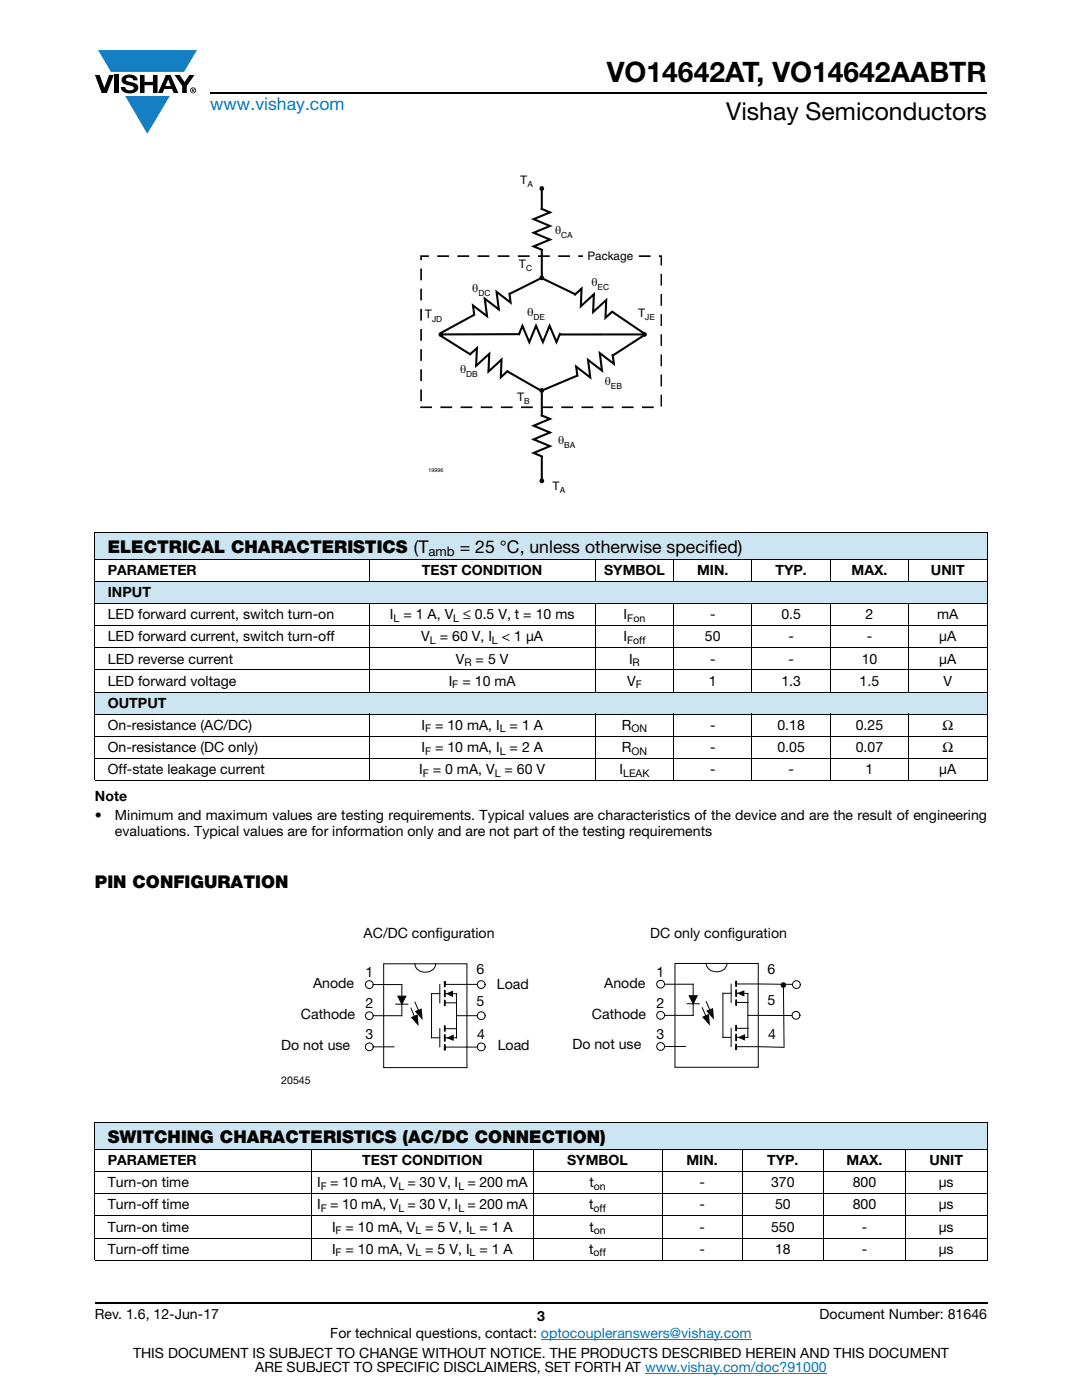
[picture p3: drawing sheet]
<svg xmlns="http://www.w3.org/2000/svg" width="216mm" height="279mm" viewBox="0 0 216 279" stroke-linecap="round" stroke-linejoin="round" font-family="sans-serif">
<g fill="#147fc3">
<path d="M19.6 10h19.7l-2.6 4.3h-1.1h-13.5z"/>
<path d="M25 19.2h8.9l-4.5 7.5z"/>
</g>
<g fill="#000">
<path d="M18.9 15h1l.9 2.5 1-2.5h.9l-1.4 3.6h-1zM22.9 15h.9v3.6h-.9zM24.6 15.3a2.1 2.1 0 0 1 2.8 .3l.1 .4h-.9a.79 .79 0 0 0-.7-.5 .79 .79 0 0 0-.8 .4l.3 .3 1 .2a1.08 1.08 0 0 1 1.2 1 1.08 1.08 0 0 1-1.1 1.2 1.73 1.73 0 0 1-2.4-1.2h.9a.96 .96 0 0 0 .8 .6 .96 .96 0 0 0 .9-.4 1.31 1.31 0 0 0-1.2-.6 1.03 1.03 0 0 1-1.1-.6 1.03 1.03 0 0 1 .2-1.1zM27.9 15h.9v1.3h1.7v-1.3h.9v3.6h-.9v-1.6h-1.7v1.6h-.9zM34.8 15h1.1l.9 1.4 1-1.4h1l-1.5 2.2v1.4h-.9v-1.4z"/>
<path d="M33.6 15.9l.5 1.3h-1.1zM33.1 15l-1.6 3.6h1l.3-.8h1.5l.3 .8h1l-1.6-3.6z"/>
<path d="M38.4 17.8h.2v.2h-.2zM38.3 17.7v.7h.1v-.3l.4 .3-.2-.3 .2-.2-.1-.2z"/>
<path d="M38.1 18a.46 .46 0 0 1 .9 0 .46 .46 0 0 1-.9 0zM37.9 18a.6 .6 0 0 0 1.2 0 .6 .6 0 0 0-1.2 0z"/>
</g>
<path d="M42 18.6h155M18.9 260h178.1" fill="none" stroke="#000" stroke-width=".36"/>
<path d="M107.9 267.3h42.1M128.7 274h36.3" fill="none" stroke="#007ec4" stroke-width=".2"/>
<path d="M18.9 106.2h178.1v5.5h-178.1z" fill="#cce5f3"/>
<g fill="#fff">
<path d="M18.9 111.7h54.7v4.4h-54.7z"/>
<path d="M73.6 111.7h45.2v4.4h-45.2z"/>
<path d="M118.8 111.7h15.6v4.4h-15.6z"/>
<path d="M134.4 111.7h15.7v4.4h-15.7z"/>
<path d="M150.1 111.7h15.6v4.4h-15.6z"/>
<path d="M165.7 111.7h15.6v4.4h-15.6z"/>
<path d="M181.3 111.7h15.7v4.4h-15.7z"/>
</g>
<g fill="#cce5f3">
<path d="M18.9 116.1h178.1v4.4h-178.1z"/>
<path d="M18.9 138.1h178.1v4.4h-178.1z"/>
<path d="M18.9 223.9h178.1v5.5h-178.1z"/>
</g>
<g fill="#fff">
<path d="M18.9 229.4h43.3v4.4h-43.3z"/>
<path d="M62.2 229.4h44.2v4.4h-44.2z"/>
<path d="M106.4 229.4h25.7v4.4h-25.7z"/>
<path d="M132.1 229.4h16v4.4h-16z"/>
<path d="M148.1 229.4h16.3v4.4h-16.3z"/>
<path d="M164.4 229.4h16.3v4.4h-16.3z"/>
<path d="M180.7 229.4h16.3v4.4h-16.3z"/>
</g>
<g fill="none" stroke="#000" stroke-width=".2">
<path d="M18.9 106.2h178.1M18.9 111.7h178.1M18.9 116.1h178.1M18.9 106.3v49.4M73.6 111.6v4.6M118.8 111.6v4.6M134.4 111.6v4.6M150.1 111.6v4.6M165.7 111.6v4.6M181.3 111.6v4.6M197 106.3v49.4M18.9 120.5h178.1"/>
<path d="M18.9 124.9h178.1M18.9 129.3h178.1M18.9 133.7h178.1M18.9 138.1h178.1M73.6 120.4v17.8M118.8 120.4v17.8M134.4 120.4v17.8M150.1 120.4v17.8M165.7 120.4v17.8M181.3 120.4v17.8M18.9 142.5h178.1M18.9 147h178.1"/>
<path d="M18.9 151.4h178.1M18.9 155.8h178.1M73.6 142.5v13.4M118.8 142.5v13.4M134.4 142.5v13.4M150.1 142.5v13.4M165.7 142.5v13.4M181.3 142.5v13.4M18.9 223.9h178.1M18.9 229.4h178.1M18.9 233.8h178.1M18.9 238.3h178.1"/>
<path d="M18.9 224v27.4M62.2 229.3v22.3M106.4 229.3v22.3M132.1 229.3v22.3M148.1 229.3v22.3M164.4 229.3v22.3M180.7 229.3v22.3M197 224v27.4M18.9 242.7h178.1M18.9 247.1h178.1M18.9 251.5h178.1"/>
</g>
<g fill="#fff">
<path d="M83.8 34.1h48.3v65.2h-48.3z"/>
<path d="M108.1 40.3h.3v1.9h-.3z"/>
<path d="M108.1 49.4h.3v2.7h-.3z"/>
</g>
<path d="M108.1 37.6v4.1l1.6 .7-3.2 1.3 3.2 1.4-3.2 1.4 3.2 1.3-3.2 1.4 1.6 .7" fill="none" stroke="#050504" stroke-width=".42"/>
<circle cx="108.1" cy="37.6" r=".48" fill="#050504"/>
<path d="M108.1 50v5.4" fill="none" stroke="#050504" stroke-width=".42"/>
<circle cx="108.1" cy="55.4" r=".48" fill="#050504"/>
<g fill="#fff">
<path d="M108.1 81.5h.3v1.9h-.3z"/>
<path d="M108.1 90.6h.3v2.7h-.3z"/>
</g>
<path d="M108.1 77.9v5l1.6 .7-3.2 1.4 3.2 1.3-3.2 1.4 3.2 1.3-3.2 1.4 1.6 .7" fill="none" stroke="#050504" stroke-width=".42"/>
<circle cx="108.1" cy="77.9" r=".48" fill="#050504"/>
<path d="M108.1 91.2v4.8" fill="none" stroke="#050504" stroke-width=".42"/>
<circle cx="108.1" cy="96" r=".48" fill="#050504"/>
<path d="M103.6 66.7h-15.6M111.7 66.6l-.7 1.7-1.3-3.3-1.4 3.3-1.3-3.3-1.4 3.3-1.4-3.3-.6 1.7" fill="none" stroke="#050504" stroke-width=".42"/>
<circle cx="88" cy="66.7" r=".48" fill="#050504"/>
<path d="M128.6 66.7l-16.7 .1" fill="none" stroke="#050504" stroke-width=".42"/>
<circle cx="128.6" cy="66.7" r=".48" fill="#050504"/>
<path d="M101.7 58.6l.2 1.8-2.8-2.2 .4 3.5-2.8-2.1 .5 3.5-2.8-2.1 .2 1.7M107.6 55.7l-5.8 2.9M108.5 55.7l6.2 3M114.7 58.8l1.3-1.2-.1 3.5 2.6-2.4-.1 3.6 2.6-2.4-.2 3.5 1.3-1.2M87.9 67l5.9 3.7M93.9 70.7l1.3-1.2-.2 3.5 2.6-2.4-.1 3.5 2.6-2.3-.2 3.5 1.3-1.2M94.5 62.9l-6.4 3.5M101.4 74.2l6.5 3.7M115.1 75l-6.6 2.8M122.3 70.9l.2 1.7-2.8-2.1 .4 3.5-2.8-2.2 .5 3.5-2.8-2.1 .2 1.7M122.3 62.3l6.2 4.2M128.2 67.1l-5.9 3.8" fill="none" stroke="#050504" stroke-width=".42"/>
<path d="M84 81.3h48v-30.2h-48v30.2" fill="none" stroke="#050504" stroke-width=".34" stroke-dasharray="2 2"/>
<g fill="#fff">
<path d="M116.3 48.9h10.5v3.9h-10.5z"/>
<path d="M56.1 184.8h103.7v31.9h-103.7z"/>
<path d="M76.6 192.3h16.6v20.8h-16.6z"/>
</g>
<path d="M76.6 192.3h16.6v20.8h-16.6zM86.1 198.3v8.8M93.2 196.5h2M91.1 200.2v5.1M91.1 202.7h4.1M93.2 209h2" fill="none" stroke="#050504" stroke-width=".2"/>
<circle cx="96" cy="196.5" r=".78" fill="#fff"/>
<circle cx="96" cy="196.5" r=".78" fill="none" stroke="#050504" stroke-width=".2"/>
<circle cx="96" cy="202.7" r=".78" fill="#fff"/>
<circle cx="96" cy="202.7" r=".78" fill="none" stroke="#050504" stroke-width=".2"/>
<circle cx="96" cy="208.9" r=".78" fill="#fff"/>
<circle cx="96" cy="208.9" r=".78" fill="none" stroke="#050504" stroke-width=".2"/>
<path d="M88.7 199.6l.1 .1v1h-.1zM88.7 197.7h.1l-.1 1.3zM88.7 195.9l.1 .1v1l-.1-1h.1v.3z" fill="#050504"/>
<path d="M86.1 198.3h1.7M87.8 196.5v3.6M88.7 195.9l.1 .1v1l-.1-1h.1v.3zM88.7 199.6l.1 .1v1h-.1zM88.7 197.6l.1 .1v1.2zM88.8 198.3h2.3" fill="none" stroke="#050504" stroke-width=".2"/>
<path d="M89.2 198.3l1.1-.4v.9z" fill="#050504"/>
<path d="M88.9 196.5h4.3M89.2 198.3l1.1-.4v.9zM91.1 198.3v1.8h-2.2" fill="none" stroke="#050504" stroke-width=".2"/>
<path d="M88.7 204.7l.1 .1v1h-.1zM88.7 206.5l.1 .1v1.2l-.1-.1zM88.7 208.5h.1v.9h-.1l.1-.3v.5h-.1z" fill="#050504"/>
<path d="M86.1 207.1h1.5M87.8 205.3v3.6M88.7 204.7l.1 .1v1h-.1zM88.7 206.5l.1 .1v1.2l-.1-.1zM88.7 208.5h.1v.9h-.1l.1-.3v.5h-.1zM88.8 207.1h2.3" fill="none" stroke="#050504" stroke-width=".2"/>
<path d="M89.3 207.1l1.1-.5v1z" fill="#050504"/>
<path d="M88.9 205.3h2.2v1.8M88.9 209h4.3M89.3 207.1l1.1-.5v1z" fill="none" stroke="#050504" stroke-width=".2"/>
<path d="M79.4 198.8h1.6l-.8 1.6z" fill="#050504"/>
<path d="M79.4 198.8h1.6l-.8 1.6zM79 200.4h2.4M82 201.2l.7 1.7" fill="none" stroke="#050504" stroke-width=".2"/>
<path d="M82 203l1.3-.6 .2 2.4z" fill="#050504"/>
<path d="M82.8 200l.7 1.7" fill="none" stroke="#050504" stroke-width=".2"/>
<path d="M82.8 201.8l1.3-.6 .2 2.4z" fill="#050504"/>
<path d="M74.5 196.5h5.7v6.2h-5.7" fill="none" stroke="#050504" stroke-width=".2"/>
<circle cx="73.7" cy="196.5" r=".78" fill="#fff"/>
<circle cx="73.7" cy="196.5" r=".78" fill="none" stroke="#050504" stroke-width=".2"/>
<circle cx="73.7" cy="202.7" r=".78" fill="#fff"/>
<g fill="none" stroke="#050504" stroke-width=".2">
<path d="M74.5 208.9h4.1"/>
<circle cx="73.7" cy="202.7" r=".78"/>
</g>
<circle cx="73.7" cy="208.9" r=".78" fill="#fff"/>
<g fill="none" stroke="#050504" stroke-width=".2">
<path d="M82.8 192.3a2.12 2.12 0 0 0 2 1.7 2.12 2.12 0 0 0 2.1-1.7"/>
<circle cx="73.7" cy="208.9" r=".78"/>
</g>
<path d="M134.7 192.3h16.6v20.7h-16.6z" fill="#fff"/>
<path d="M134.7 192.3h16.6v20.7h-16.6zM144.3 198.2v8.8M151.3 196.4l6.8 .1M149.2 200.1v5.1M149.2 202.6l8.9 .1M151.3 208.9l5 .1" fill="none" stroke="#050504" stroke-width=".2"/>
<circle cx="158.9" cy="196.5" r=".78" fill="#fff"/>
<circle cx="158.9" cy="196.5" r=".78" fill="none" stroke="#050504" stroke-width=".2"/>
<circle cx="158.8" cy="202.6" r=".78" fill="#fff"/>
<circle cx="158.8" cy="202.6" r=".78" fill="none" stroke="#050504" stroke-width=".2"/>
<path d="M146.8 199.6h.2l-.1 1zM146.8 197.6h.2l-.1 1.3-.1-.1zM146.8 195.8l.2 .1-.1 1-.1-.1v-.9h.2l-.1 .3z" fill="#050504"/>
<path d="M144.3 198.2h1.6M145.9 196.4v3.6M146.8 195.8l.2 .1-.1 1-.1-.1v-.9h.2l-.1 .3zM146.8 199.6h.2l-.1 1zM146.8 197.6h.2l-.1 1.3-.1-.1zM146.9 198.2l2.3 .1" fill="none" stroke="#050504" stroke-width=".2"/>
<path d="M147.3 198.2l1.1-.4v.9z" fill="#050504"/>
<path d="M147 196.4h4.3M147.3 198.2l1.1-.4v.9zM149.2 198.3v1.8l-2.2-.1" fill="none" stroke="#050504" stroke-width=".2"/>
<path d="M146.8 204.7h.2l-.1 1h-.1zM146.8 206.4h.2l-.1 1.3h-.1zM146.8 208.4h.2v1h-.2l.1-.4 .1 .5h-.2z" fill="#050504"/>
<path d="M144.3 207h1.5M145.9 205.2v3.7M146.8 204.7h.2l-.1 1h-.1zM146.8 206.4h.2l-.1 1.3h-.1zM146.8 208.4h.2v1h-.2l.1-.4 .1 .5h-.2zM146.9 207h2.3" fill="none" stroke="#050504" stroke-width=".2"/>
<path d="M147.4 207.1l1.2-.6v1z" fill="#050504"/>
<path d="M147 205.2h2.2v1.8M147 208.9h4.3M147.4 207.1l1.2-.6v1z" fill="none" stroke="#050504" stroke-width=".2"/>
<path d="M137.5 198.7h1.6l-.8 1.6z" fill="#050504"/>
<path d="M137.5 198.7h1.6l-.8 1.6zM137.1 200.3h2.4M140.1 201.1l.8 1.7" fill="none" stroke="#050504" stroke-width=".2"/>
<path d="M140.1 202.9l1.4-.6 .2 2.4z" fill="#050504"/>
<path d="M140.9 199.9l.8 1.7" fill="none" stroke="#050504" stroke-width=".2"/>
<path d="M140.9 201.7l1.4-.5 .2 2.3z" fill="#050504"/>
<path d="M132.6 196.4h5.7v6.2h-5.7" fill="none" stroke="#050504" stroke-width=".2"/>
<circle cx="131.8" cy="196.4" r=".78" fill="#fff"/>
<circle cx="131.8" cy="196.4" r=".78" fill="none" stroke="#050504" stroke-width=".2"/>
<circle cx="131.8" cy="202.6" r=".78" fill="#fff"/>
<g fill="none" stroke="#050504" stroke-width=".2">
<path d="M132.6 208.9h4.2"/>
<circle cx="131.8" cy="202.6" r=".78"/>
</g>
<circle cx="131.8" cy="208.9" r=".78" fill="#fff"/>
<g fill="none" stroke="#050504" stroke-width=".2">
<path d="M140.9 192.3a2.12 2.12 0 0 0 2.1 1.7 2.12 2.12 0 0 0 2.1-1.7M156.3 196.6l.2 12.4"/>
<circle cx="131.8" cy="208.9" r=".78"/>
</g>
<circle cx="156.3" cy="196.6" r=".56" fill="#050504"/>
<text font-size="5.6" x="121.1" y="16.4">VO14642AT, VO14642AABTR</text>
<text font-size="4.9" x="144.9" y="24">Vishay Semiconductors</text>
<text font-size="3.5" fill="#007ec4" x="42" y="21.9">www.vishay.com</text>
<g font-size="3.5">
<text x="21.5" y="110.3">ELECTRICAL CHARACTERISTICS (T</text>
<text x="91.7" y="110.3">= 25 °C, unless otherwise specified)</text>
<text x="18.9" y="177.2">PIN CONFIGURATION</text>
<text x="21.5" y="228">SWITCHING CHARACTERISTICS (AC/DC CONNECTION)</text>
</g>
<g font-size="2.8">
<text x="21.5" y="114.8">PARAMETER</text>
<text x="21.5" y="119.2">INPUT</text>
<text x="84.2" y="114.8">TEST CONDITION</text>
<text x="120.5" y="114.8">SYMBOL</text>
<text x="139.1" y="114.8">MIN.</text>
<text x="154.7" y="114.8">TYP.</text>
<text x="169.9" y="114.8">MAX.</text>
<text x="185.8" y="114.8">UNIT</text>
<text x="21.5" y="123.6">LED forward current, switch turn-on</text>
<text x="77.8" y="123.6">I = 1 A, V ≤ 0.5 V, t = 10 ms</text>
<text x="124.4" y="123.6">I</text>
<text x="141.7" y="123.6">-</text>
<text x="155.9" y="123.6">0.5</text>
<text x="172.7" y="123.6">2</text>
<text x="187" y="123.6">mA</text>
<text x="21.5" y="128">LED forward current, switch turn-off</text>
<text x="84.1" y="128">V = 60 V, I &lt; 1 μA</text>
<text x="124.4" y="128">I</text>
<text x="140.7" y="128">50</text>
<text x="157.3" y="128">-</text>
<text x="173" y="128">-</text>
<text x="187.4" y="128">μA</text>
<text x="21.5" y="136.8">LED forward voltage</text>
<text x="21.5" y="132.4">LED reverse current</text>
<text x="89.5" y="136.8">I</text>
<text x="91" y="132.4">V</text>
<text x="92.3" y="136.8">= 10 mA</text>
<text x="94.9" y="132.4">= 5 V</text>
<text x="125.1" y="136.8">V</text>
<text x="125.5" y="132.4">I</text>
<text x="141.5" y="136.8">1</text>
<text x="141.7" y="132.4">-</text>
<text x="155.9" y="136.8">1.3</text>
<text x="157.3" y="132.4">-</text>
<text x="171.5" y="136.8">1.5</text>
<text x="171.9" y="132.4">10</text>
<text x="187.4" y="132.4">μA</text>
<text x="188.3" y="136.8">V</text>
<text x="21.5" y="141.2">OUTPUT</text>
<text x="21.5" y="145.6">On-resistance (AC/DC)</text>
<text x="84.1" y="145.6">I</text>
<text x="86.8" y="145.6">= 10 mA, I = 1 A</text>
<text x="124.1" y="145.6">R</text>
<text x="141.7" y="145.6">-</text>
<text x="155.1" y="145.6">0.18</text>
<text x="170.8" y="145.6">0.25</text>
<text x="188" y="145.6">Ω</text>
<text x="21.5" y="150.1">On-resistance (DC only)</text>
<text x="21.5" y="154.5">Off-state leakage current</text>
<text x="83.6" y="154.5">I</text>
<text x="84.1" y="150.1">I</text>
<text x="86.4" y="154.5">= 0 mA, V = 60 V</text>
<text x="86.8" y="150.1">= 10 mA, I = 2 A</text>
<text x="123.6" y="154.5">I</text>
<text x="124.1" y="150.1">R</text>
<text x="141.7" y="150.1">-</text>
<text x="141.7" y="154.5">-</text>
<text x="155.1" y="150.1">0.05</text>
<text x="157.3" y="154.5">-</text>
<text x="170.8" y="150.1">0.07</text>
<text x="172.7" y="154.5">1</text>
<text x="187.4" y="154.5">μA</text>
<text x="188" y="150.1">Ω</text>
<text x="18.9" y="159.8">Note</text>
<text x="18.9" y="163.6">•</text>
<text x="22.9" y="166.8">evaluations. Typical values are for information only and are not part of the testing requirements</text>
<text x="22.9" y="163.6">Minimum and maximum values are testing requirements. Typical values are characteristics of the device and are the result of engineering</text>
<text x="21.5" y="232.6">PARAMETER</text>
<text x="72.3" y="232.6">TEST CONDITION</text>
<text x="113.2" y="232.6">SYMBOL</text>
<text x="137" y="232.6">MIN.</text>
<text x="153.1" y="232.6">TYP.</text>
<text x="168.9" y="232.6">MAX.</text>
<text x="185.4" y="232.6">UNIT</text>
<text x="21.5" y="237">Turn-on time</text>
<text x="63.3" y="237">I = 10 mA, V = 30 V, I = 200 mA</text>
<text x="117.6" y="237">t</text>
<text x="139.6" y="237">-</text>
<text x="153.9" y="237">370</text>
<text x="170.2" y="237">800</text>
<text x="187.3" y="237">μs</text>
<text x="21.5" y="241.4">Turn-off time</text>
<text x="21.5" y="245.8">Turn-on time</text>
<text x="63.3" y="241.4">I = 10 mA, V = 30 V, I = 200 mA</text>
<text x="66.3" y="245.8">I</text>
<text x="69" y="245.8">= 10 mA, V = 5 V, I = 1 A</text>
<text x="117.6" y="241.4">t</text>
<text x="117.6" y="245.8">t</text>
<text x="139.6" y="241.4">-</text>
<text x="139.6" y="245.8">-</text>
<text x="153.9" y="245.8">550</text>
<text x="154.6" y="241.4">50</text>
<text x="170.2" y="241.4">800</text>
<text x="172" y="245.8">-</text>
<text x="187.3" y="245.8">μs</text>
<text x="187.3" y="241.4">μs</text>
<text x="21.5" y="250.2">Turn-off time</text>
<text x="66.3" y="250.2">I</text>
<text x="69" y="250.2">= 10 mA, V = 5 V, I = 1 A</text>
<text x="117.6" y="250.2">t</text>
<text x="139.6" y="250.2">-</text>
<text x="154.6" y="250.2">18</text>
<text x="172" y="250.2">-</text>
<text x="187.3" y="250.2">μs</text>
<text x="18.9" y="263.3">Rev. 1.6, 12-Jun-17</text>
<text x="107.2" y="263.6">3</text>
<text x="163.6" y="263.3">Document Number: 81646</text>
<text x="65.9" y="267.1">For technical questions, contact: optocoupleranswers@vishay.com</text>
<text x="26.5" y="271">THIS DOCUMENT IS SUBJECT TO CHANGE WITHOUT NOTICE. THE PRODUCTS DESCRIBED HEREIN AND THIS DOCUMENT</text>
<text x="50.9" y="273.8">ARE SUBJECT TO SPECIFIC DISCLAIMERS, SET FORTH AT www.vishay.com/doc?91000</text>
</g>
<g font-size="2.8" fill="#050504">
<text x="72.6" y="187.3">AC/DC conf</text>
<text x="86.9" y="187.3">iguration</text>
<text x="129.7" y="187.2">DC only conf</text>
<text x="145.2" y="187.2">iguration</text>
<text x="62.5" y="197.2">Anode</text>
<text x="72.9" y="195">1</text>
<text x="95.1" y="194.4">6</text>
<text x="99.1" y="197.3">Load</text>
<text x="120.6" y="197.1">Anode</text>
<text x="131" y="194.9">1</text>
<text x="153.2" y="194.3">6</text>
<text x="60" y="203.4">Cathode</text>
<text x="72.9" y="201.2">2</text>
<text x="95.1" y="200.7">5</text>
<text x="118.1" y="203.3">Cathode</text>
<text x="131" y="201.2">2</text>
<text x="153.2" y="200.7">5</text>
<text x="56.1" y="209.5">Do not use</text>
<text x="72.9" y="207.4">3</text>
<text x="95.2" y="207.4">4</text>
<text x="99.3" y="209.6">Load</text>
<text x="114.2" y="209.4">Do not use</text>
<text x="131" y="207.3">3</text>
<text x="153.3" y="207.3">4</text>
</g>
<text font-size="2.6" x="85.5" y="110.9">amb</text>
<g font-size="2.3" fill="#050504">
<text x="103.8" y="36.7">T</text>
<text x="110.8" y="46.7">θ</text>
<text x="103.5" y="53.4">T</text>
<text x="94.2" y="58.2">θ</text>
<text x="118" y="57.1">θ</text>
<text x="84.8" y="63.5">T</text>
<text x="105.2" y="63.1">θ</text>
<text x="127.3" y="63.3">T</text>
<text x="91.8" y="74.4">θ</text>
<text x="120.7" y="76.8">θ</text>
<text x="103.2" y="80">T</text>
<text x="111.3" y="88.6">θ</text>
<text x="110.2" y="97.8">T</text>
</g>
<text font-size="2.3" x="117.2" y="51.8">Package</text>
<g font-size="2.1">
<text x="78.5" y="124.1">L</text>
<text x="90.4" y="124.1">L</text>
<text x="125.2" y="124.1">Fon</text>
<text x="85.8" y="128.5">L</text>
<text x="98.2" y="128.5">L</text>
<text x="125.1" y="128.5">Foff</text>
<text x="90.3" y="137.4">F</text>
<text x="92.7" y="132.9">R</text>
<text x="126.2" y="132.9">R</text>
<text x="126.9" y="137.4">F</text>
<text x="84.8" y="146.2">F</text>
<text x="99.7" y="146.2">L</text>
<text x="126" y="146.2">ON</text>
<text x="84.4" y="155">F</text>
<text x="84.8" y="150.6">F</text>
<text x="98.7" y="155">L</text>
<text x="99.7" y="150.6">L</text>
<text x="124.3" y="155">LEAK</text>
<text x="126" y="150.6">ON</text>
<text x="56.1" y="216.3">20545</text>
<text x="64" y="237.5">F</text>
<text x="79.5" y="237.5">L</text>
<text x="91.5" y="237.5">L</text>
<text x="118.5" y="237.5">on</text>
<text x="64" y="241.9">F</text>
<text x="79.5" y="241.9">L</text>
<text x="91.5" y="241.9">L</text>
<text x="118.4" y="241.9">off</text>
<text x="67" y="246.3">F</text>
<text x="67" y="250.7">F</text>
<text x="82.9" y="246.3">L</text>
<text x="82.9" y="250.7">L</text>
<text x="93.7" y="246.3">L</text>
<text x="93.7" y="250.7">L</text>
<text x="118.4" y="250.7">off</text>
<text x="118.5" y="246.3">on</text>
</g>
<g font-size="1.7" fill="#050504">
<text x="105.2" y="37.4">A</text>
<text x="112" y="47.5">CA</text>
<text x="95.5" y="59">DC</text>
<text x="105" y="54.1">C</text>
<text x="119.2" y="57.9">EC</text>
<text x="86.2" y="64.2">JD</text>
<text x="106.4" y="63.9">DE</text>
<text x="128.7" y="64">JE</text>
<text x="93" y="75.2">DB</text>
<text x="121.9" y="77.6">EB</text>
<text x="104.6" y="80.7">B</text>
<text x="112.6" y="89.4">BA</text>
<text x="111.7" y="98.5">A</text>
</g>
<text font-size="1.1" x="85.5" y="94.3">19996</text>
</svg>
